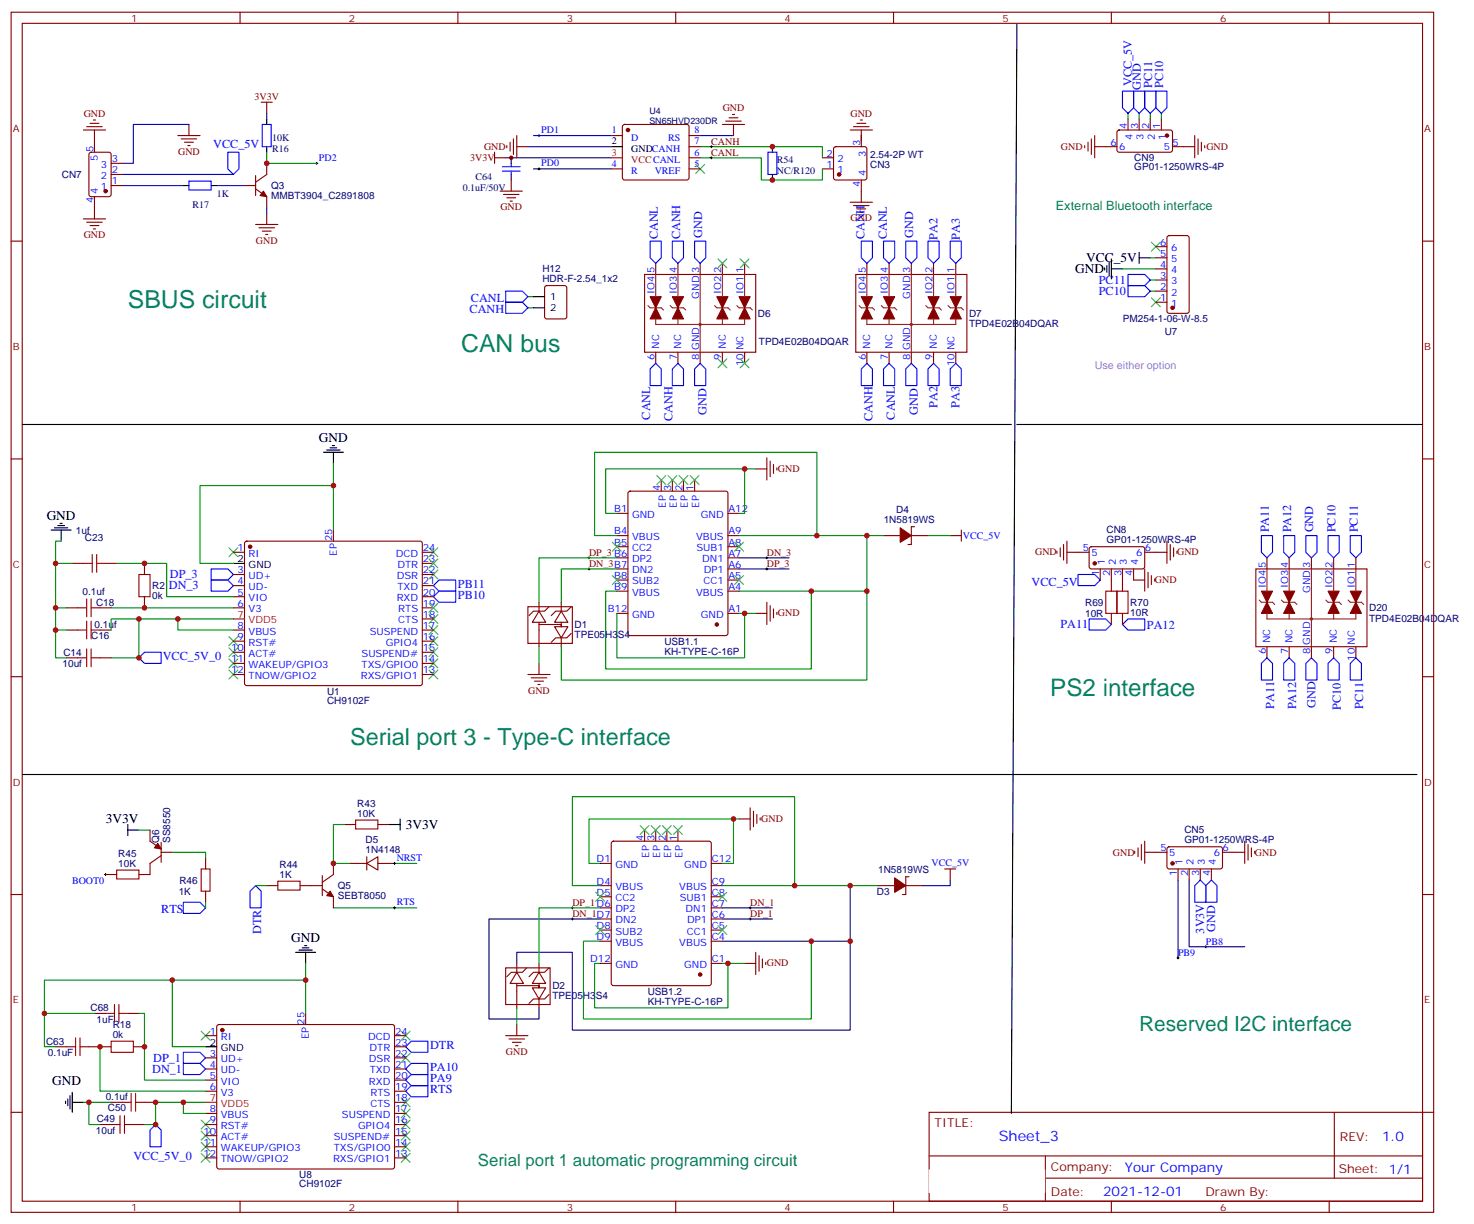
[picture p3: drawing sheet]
<svg xmlns="http://www.w3.org/2000/svg" width="468mm" height="389mm" viewBox="0 0 468 389" stroke-linecap="round" stroke-linejoin="round" font-family="sans-serif">
<g fill="none" stroke="#870000" stroke-width=".35">
<path d="M3.5 3.9h451.6v381h-451.6zM7.1 7.4h444.5v374h-444.5zM76.2 3.9v3.5M145.3 3.9v3.5M214.5 3.9v3.5M283.6 3.9v3.5M352.8 3.9v3.5M421.9 3.9v3.5M197.8 39.7l.5-.2h19.7l.5 .2 .2 .5v16.2l-.2 .5-.5 .2h-19.7l-.5-.2-.2-.5v-16.2zM358.1 37.7v3.6M361.6 37.7v3.6M365.1 37.7v3.6"/>
<path d="M368.7 37.7v3.6M28.5 48.5l.4-.2h5.7l.6 .5 .1 12.9-.5 .7h-5.9l-.6-.4-.1-13zM30 44.8v3.5M35.3 58.9h3.5M35.3 55.4h3.5M35.3 51.9h3.5M77.6 58.9h3.5M81.1 55.7v6.4M81.1 60l3.6 2.4v3.6M84.7 51.9v3.5l-3.6 2.5M194 53.6h3.6M194 43h3.6"/>
<path d="M218.7 46.6h3.5M218.7 53.6h3.5M218.7 50.1h3.5M218.7 43h3.5M261.1 53.6h3.5M261.1 50.1h3.5M264.8 46.8l.5-.2h9.2l.5 .2 .2 .5v9.1l-.3 .5-.4 .2h-9.2l-.5-.2-.2-.5v-9.1zM273.4 43v3.6M273.4 57.1v3.6M351 46.6h3.5M354.8 41.5l.4-.2h16.5l.5 .7-.1 5.9-.6 .4h-16.5l-.5-.7v-5.6zM372.2 46.6h3.5"/>
<path d="M3.5 76.6h3.6M30 62.4v3.6M366.9 78.3h3.5M370.7 75l.4-.2h5.7l.6 .4 .1 23.6-.5 .6-5.9 .1-.6-.5-.1-23.5zM451.6 76.6h3.5M173.1 90.9l.5-.2h5.6l.7 .4v9.4l-.4 .7h-5.9l-.7-.4v-9.4zM204.6 87.1h35.3v24.7h-35.3zM208.1 83.6v3.5M215.2 83.6v3.5M222.2 83.6v3.5M229.3 83.6v3.5M236.4 83.6v3.5"/>
<path d="M271.6 87.1h35.3v24.7h-35.3zM275.2 83.6v3.5M282.2 83.6v3.5M289.3 83.6v3.5M296.3 83.6v3.5M303.4 83.6v3.5M366.9 96h3.5M366.9 92.4h3.5M366.9 88.9h3.5M366.9 85.4h3.5M366.9 81.8h3.5M208.1 111.8v3.6"/>
<path d="M215.2 111.8v3.6M222.2 111.8v3.6M229.3 111.8v3.6M236.4 111.8v3.6M275.2 111.8v3.6M282.2 111.8v3.6M289.3 111.8v3.6M296.3 111.8v3.6M303.4 111.8v3.6M3.5 145.7h3.6M199.6 156.1l.4-.2h30.4l.5 .2 .2 .5v44.5l-.3 .5-.4 .2h-30.4l-.5-.2-.2-.5v-44.5zM209.9 152.4v3.5"/>
<path d="M213.4 152.4v3.5M217 152.4v3.5M220.5 152.4v3.5M451.6 145.7h3.5M22.9 178.9h3.6M33.5 178.9h3.5M45.9 178.9v3.5M74.1 175.3h3.5M77.8 172l.5-.2h55l.5 .2 .3 .5v44.5l-.3 .5-.5 .2h-55l-.5-.3-.2-.4v-44.5zM105.8 168.3v3.5M134.1 175.3h3.5M134.1 178.9h3.5"/>
<path d="M195.8 163h3.5M195.8 170h3.5M195.8 173.6h3.5M195.8 177.1h3.5M231.1 163h3.5M231.1 170h3.5M231.1 173.6h3.5M231.1 177.1h3.5M280.5 170h5.3M289.3 170h5.3M290.3 167.2h-1v5.7h-1.1M342.2 175.3h3.5"/>
<path d="M346 173.8l.4-.2h16.5l.5 .7-.1 5.9-.6 .4h-16.5l-.5-.7v-5.6zM363.4 175.3h3.5M402.2 177.1v3.5M409.2 177.1v3.5M416.3 177.1v3.5M423.3 177.1v3.5M430.4 177.1v3.5M21.2 193h3.5M31.7 193h3.6M45.9 189.4v3.6M74.1 182.4h3.5M74.1 185.9h3.5"/>
<path d="M74.1 189.4h3.5M74.1 193h3.5M134.1 182.4h3.5M134.1 185.9h3.5M134.1 189.4h3.5M134.1 193h3.5M134.1 196.5h3.5M167.6 192.6h14.1v11.7h-14.1zM171.1 194l2.1 3.6h-4.2zM171.1 191.2v2.8M171.1 197.6v7.7M174.3 192.6l-1.4 1.4h-3.6l-1.4 1.4"/>
<path d="M176 199h4.3l-2.1 3.5zM178.2 194l2.1 3.6h-4.3zM178.2 197.6v1.4v-.7h-7.1M178.2 191.2v2.8M181.3 192.6l-1.4 1.4h-3.5l-1.4 1.4M195.8 180.6h3.5M195.8 184.1h3.5M195.8 187.7h3.5M195.8 194.7h3.5M231.1 180.6h3.5M231.1 184.1h3.5M231.1 187.7h3.5"/>
<path d="M231.1 194.7h3.5M349.2 180.6v3.5M352.8 180.6v7.1M352.8 194.7v3.6M356.3 180.6v7.1M356.3 194.7v3.6M359.8 180.6v3.5M398.6 180.6h35.3v24.7h-35.3zM3.5 214.8h3.6M21.2 200h3.5M21.2 208.8h3.5M31.7 200h3.6"/>
<path d="M31.7 208.8h3.6M74.1 200h3.5M74.1 203.6h3.5M74.1 207.1h3.5M74.1 210.6h3.5M74.1 214.1h3.5M134.1 200h3.5M134.1 203.6h3.5M134.1 207.1h3.5M134.1 210.6h3.5M134.1 214.1h3.5M178.2 202.5v2.8"/>
<path d="M181.3 201.1l-1.4 1.4h-3.5l-1.4 1.4M402.2 205.3v3.5M409.2 205.3v3.5M416.3 205.3v3.5M423.3 205.3v3.5M430.4 205.3v3.5M451.6 214.8h3.5M33.5 277.6h3.5M47.6 263.5v3.6l3.6 2.4M51.2 271.6l-3.6 2.5v3.5h-3.5M51.2 270.6h3.5M51.2 267.4v6.4"/>
<path d="M65.3 272.3v3.6M102.3 278v6.3M105.8 274.1v3.5l-3.5 2.5M109.4 261.8h3.5M111.1 274.1h5.3M116.4 274.1l3.5-2.1v4.2zM116.4 272v4.2M119.9 274.1h5.3M119.9 261.8h3.6M190.5 274.1h3.5M194.3 267.3l.4-.2h30.4l.5 .2 .2 .5v44.4l-.3 .5-.4 .2h-30.4l-.5-.2-.2-.5v-44.4zM204.6 263.5v3.6"/>
<path d="M208.1 263.5v3.6M211.7 263.5v3.6M215.2 263.5v3.6M225.8 274.1h3.5M288.6 278.3h-1.1v5.7h-1M366.9 270.6h3.5M370.7 269l.4-.2 16.5 .1 .5 .6-.1 5.9-.7 .5-16.5-.1-.4-.6v-5.7zM373.9 275.9v3.5M377.5 275.9v3.5M381 275.9v3.5M384.5 275.9v3.5M388.1 270.6h3.5"/>
<path d="M3.5 284h3.6M65.3 282.9v3.6M84.7 281.2h3.5M95.2 281.2h7.1M102.3 282.2l3.5 2.5v3.5M190.5 281.2h3.5M190.5 284.7h3.5M190.5 288.2h3.5M190.5 291.7h3.5M190.5 295.3h3.5M190.5 298.8h3.5M225.8 281.2h3.5"/>
<path d="M225.8 284.7h3.5M225.8 288.2h3.5M225.8 291.7h3.5M225.8 295.3h3.5M225.8 298.8h3.5M278.7 281.2h5.3M287.5 281.2h5.3M451.6 284h3.5M160.5 307.3h14.1v11.6h-14.1zM164 308.7l2.2 3.5h-4.3zM164 305.9v2.8M164 312.2v7.8"/>
<path d="M167.2 307.3l-1.4 1.4h-3.5l-1.4 1.4M169 313.6h4.2l-2.1 3.5zM171.1 308.7l2.1 3.5h-4.2zM171.1 312.2v1.4v-.7h-7.1M171.1 305.9v2.8M171.1 317.1v2.9M174.3 307.3l-1.4 1.4h-3.6l-1.4 1.4M174.3 315.7l-1.4 1.4h-3.6l-1.4 1.5M190.5 305.9h3.5M225.8 305.9h3.5M17.6 332.3h3.6M28.2 332.3h7.1"/>
<path d="M30 321.7h3.5M40.6 321.7h3.5M42.3 332.3h3.6M65.3 328.8h3.5M65.3 335.8h3.5M65.3 339.4h3.5M69 325.5l.5-.2h55l.5 .2 .2 .5v44.4l-.2 .5-.5 .2h-55l-.5-.2-.2-.5v-44.4zM97 321.7v3.6M125.2 328.8h3.6M125.2 335.8h3.6M125.2 339.4h3.6M125.2 332.3h3.6"/>
<path d="M3.5 353.1h3.6M31.7 357h3.6M35.3 350h3.5M42.3 357h3.6M45.9 350h3.5M65.3 342.9h3.5M65.3 346.4h3.5M65.3 353.5h3.5M65.3 357h3.5M125.2 342.9h3.6M125.2 346.4h3.6M125.2 353.5h3.6"/>
<path d="M125.2 357h3.6M125.2 350h3.6M294.9 353.1h156.7v28.3h-156.7zM423.5 353.2l.1 20.8M451.6 353.1h3.5M65.3 360.5h3.5M65.3 364.1h3.5M65.3 367.6h3.5M125.2 360.5h3.6M125.2 364.1h3.6M125.2 367.6h3.6M295 367h156.4"/>
<path d="M331.8 374h119.6M331.8 367v14.1M76.2 381.4v3.5M145.3 381.4v3.5M214.5 381.4v3.5M283.6 381.4v3.5M352.8 381.4v3.5M421.9 381.4v3.5"/>
</g>
<g fill="none" stroke="#000080" stroke-width=".35">
<path d="M60 39.5h-17.7v12.4h-3.5M84.7 36v1.7M38.8 55.4h35.3M38.8 58.9h19.4M68.8 58.9h8.8M160.5 50.1h33.5M167.6 46.6h26.4M169.3 53.6h24.7M169.3 43h24.7M222.2 43h10.6M84.7 66v1.7M234.6 177.1h15.9"/>
<path d="M234.6 180.6h15.9M301.6 279.4v1.8h-8.8M373.9 279.4v24.7M377.5 279.4v21.2h17.6M190.5 291.7h-35.3v31.8h15.9v-3.5M229.3 298.8h40.6M229.3 288.2h15.9M229.3 291.7h15.9M269.9 281.2v45.8h-88.2v-24.7h-17.7v3.6"/>
</g>
<g fill="none" stroke="#800000" stroke-width=".35">
<path d="M28.6 39.2h2.8M29.6 38.1h.7M60 39.5v3.5M82.9 32.5h3.5M84.7 32.5v3.5M229.3 39.5h7.1M230.4 38.5h4.9M231.4 37.4h2.8M232.5 36.3h.7M232.8 39.5v3.5M272 39.2h2.8M273 38.1h.8"/>
<path d="M26.5 41.3h7M27.5 40.2h5M30 41.3v3.5M56.4 43h7.1M57.5 44.1h4.9M58.6 45.2h2.8M59.6 46.2h.7M157 50.1h3.5M157 48.3v3.6M160.9 46.2v.7M161.9 45.2v2.8M162.3 57.1v3.6"/>
<path d="M163 44.1v4.9M164 43v7.1M164 46.6h3.6M269.9 41.3h7M270.9 40.2h5M273.4 41.3v3.5M344.3 46.2v.7M345.4 45.2v2.8M346.4 44.1v4.9M347.5 46.6h3.5M347.5 43v7.1M375.7 46.6h3.5"/>
<path d="M379.2 43v7.1M380.3 44.1v4.9M381.4 45.2v2.8M382.4 46.2v.7M26.5 69.5h7M27.5 70.6h5M28.6 71.6h2.8M29.6 72.7h.7M30 66v3.5M81.1 71.3h7.1M82.2 72.3h4.9M83.3 73.4h2.8"/>
<path d="M84.3 74.4h.7M84.7 67.7v3.6M158.7 60.7h7.1M159.8 61.7h4.9M160.9 62.8h2.8M161.9 63.9h.7M269.9 64.2h7M270.9 65.3h5M272 66.3h2.8M273 67.4h.8M273.4 60.7v3.5M239.9 148.9h3.5"/>
<path d="M243.4 145.3v7.1M244.5 146.4v4.9M245.5 147.5v2.8M246.6 148.5v.7M301.6 170h3.6M305.2 168.3v3.5M335.5 175v.7M336.5 173.9v2.8M337.6 172.9v4.9M338.7 175.3h3.5M338.7 171.8v7.1M366.9 175.3h3.5"/>
<path d="M370.4 171.8v7.1M371.5 172.9v4.9M372.5 173.9v2.8M373.6 175v.7M239.9 194.7h3.5M243.4 191.2v7.1M244.5 192.3v4.9M245.5 193.3v2.8M246.6 194.4v.7M359.8 184.1h3.6M363.4 180.6v7.1M364.4 181.7v4.9"/>
<path d="M365.5 182.7v2.9M366.5 183.8v.7M167.6 214.1h7M168.6 215.2h5M169.7 216.3h2.8M170.7 217.3h.7M171.1 210.6v3.5M234.6 260h3.5M238.1 256.5v7M239.2 257.5v5M240.2 258.6v2.8M241.3 259.6v.7"/>
<path d="M299.9 275.9h3.5M301.6 275.9v3.5M360.2 270.2v.7M361.2 269.2v2.8M362.3 268.1v4.9M363.4 270.6h3.5M363.4 267.1v7M391.6 270.6h3.5M395.1 267.1v7M396.2 268.1v4.9M397.2 269.2v2.8M398.3 270.2v.7"/>
<path d="M236.4 305.9h3.5M239.9 302.3v7.1M240.9 303.4v4.9M242 304.4v2.9M243.1 305.5v.7M160.5 328.8h7.1M161.6 329.8h4.9M162.6 330.9h2.9M163.7 332h.7M164 325.3v3.5"/>
</g>
<g fill="none" stroke="#000" stroke-width=".32">
<path d="M100.2 51.9h.7M100.5 51.5v.7M170.7 53.6h.7M170.7 43h.7M171.1 42.7v.7M171.1 53.3v.7M225.4 50.1h.7M225.4 46.6h.7M225.8 46.2v.7M225.8 49.7v.7M186.6 177.1h.7M187 176.7v.7"/>
<path d="M243.1 177.1h.7M243.4 176.7v.7M186.6 180.6h.7M187 180.3v.7M243.1 180.6h.7M243.4 180.3v.7M33.2 277.6h.7M33.5 277.3v.7M124.9 274.1h.7M125.2 273.8v.7M124.9 288.2h.7M125.2 287.9v.7"/>
<path d="M181.3 288.2h.7M181.3 291.7h.7M181.7 287.9v.7M181.7 291.4v.7M237.8 288.2h.7M237.8 291.7h.7M238.1 287.9v.7M238.1 291.4v.7M373.6 304.1h.7M373.9 303.7v.7M382.4 300.6h.7M382.8 300.2v.7"/>
</g>
<g fill="none" stroke="#000" stroke-width=".35">
<path d="M322.8 7.8l-1.8 345.7M84.7 37.7v1.8M58.2 58.9h1.8M67 58.9h1.8M84.7 46.6v1.7M162.3 50.1v1.8M162.3 55.4v1.7M194 46.6h3.6M245.2 46.6v1.7M245.2 55.4v1.7M169.3 94.2h3.6M169.3 97.7h3.6"/>
<path d="M350.7 85v.7M351.4 84.3v2.1M352.1 83.3v4.2M352.8 85.4h3.5M352.8 82.2v6.3M361.6 81.8h3.5M361.6 80.1v3.5M7.1 134.8h313.9M322.8 134.8h128.8M102.7 143.6h6.3M103.7 142.9h4.2M104.8 142.2h2.1"/>
<path d="M105.5 141.5h.7M105.8 143.6v3.5M16.2 168.3h6.4M17.3 167.6h4.2M18.3 166.9h2.2M19 166.2h.8M19.4 168.3v3.5M74.1 178.9h3.5M7.1 245.9h442.7M127 260v3.5M40.6 263.5h3.5M40.6 261.8v3.5"/>
<path d="M123.5 261.8h3.5M93.8 302.3h6.4M94.9 301.6h4.2M96 300.9h2.1M96.7 300.2h.7M97 302.3v3.6M65.3 332.3h3.5M20.8 349.6v.7M21.5 348.9v2.1M22.2 347.8v4.3M22.9 350h3.6M22.9 346.8v6.3"/>
</g>
<g fill="#870000" stroke="#870000" stroke-width=".35">
<path d="M83.6 60.7l1.1 1.7-2.2-.3z"/>
<path d="M104.8 282.9l1 1.8-2.1-.4z"/>
<path d="M50.1 267.8l1.1 1.7-2.2-.3z"/>
<path d="M284 278.7l3.5 2.5-3.5 2.1z"/>
<path d="M285.8 167.6l3.5 2.4-3.5 2.2z"/>
<path d="M428.6 187.7h3.6l-1.8 3.5z"/>
<path d="M430.4 191.2l1.8 3.5h-3.6z"/>
<path d="M421.6 187.7h3.5l-1.8 3.5z"/>
<path d="M423.3 191.2l1.8 3.5h-3.5z"/>
<path d="M407.5 187.7h3.5l-1.8 3.5z"/>
<path d="M409.2 191.2l1.8 3.5h-3.5z"/>
<path d="M400.4 187.7h3.5l-1.7 3.5z"/>
<path d="M402.2 191.2l1.7 3.5h-3.5z"/>
<path d="M234.6 94.2h3.5l-1.7 3.5z"/>
<path d="M236.4 97.7l1.7 3.5h-3.5z"/>
<path d="M227.5 94.2h3.6l-1.8 3.5z"/>
<path d="M229.3 97.7l1.8 3.5h-3.6z"/>
<path d="M213.4 94.2h3.6l-1.8 3.5z"/>
<path d="M215.2 97.7l1.8 3.5h-3.6z"/>
<path d="M206.4 94.2h3.5l-1.8 3.5z"/>
<path d="M208.1 97.7l1.8 3.5h-3.5z"/>
<path d="M301.6 94.2h3.6l-1.8 3.5z"/>
<path d="M303.4 97.7l1.8 3.5h-3.6z"/>
<path d="M294.6 94.2h3.5l-1.8 3.5z"/>
<path d="M296.3 97.7l1.8 3.5h-3.5z"/>
<path d="M280.5 94.2h3.5l-1.8 3.5z"/>
<path d="M282.2 97.7l1.8 3.5h-3.5z"/>
<path d="M273.4 94.2h3.5l-1.7 3.5z"/>
<path d="M275.2 97.7l1.7 3.5h-3.5z"/>
<circle cx="33.5" cy="60.7" r=".53"/>
<circle cx="227.5" cy="198.3" r=".53"/>
<circle cx="222.2" cy="309.4" r=".53"/>
<circle cx="79.4" cy="173.6" r=".53"/>
<circle cx="70.6" cy="327" r=".53"/>
<circle cx="370.4" cy="43" r=".53"/>
<circle cx="372.2" cy="97.7" r=".53"/>
<circle cx="372.2" cy="274.1" r=".53"/>
<circle cx="266.3" cy="55.4" r=".53"/>
<circle cx="199.3" cy="41.3" r=".53"/>
<circle cx="347.5" cy="178.9" r=".53"/>
</g>
<g fill="none" stroke="#00f" stroke-width=".35">
<path d="M83.3 39.5h2.8v7.1h-2.8zM356.3 28.9h3.5v5.3l-1.7 1.8-1.8-1.8zM359.8 28.9h3.6v5.3l-1.8 1.8-1.8-1.8zM363.4 28.9h3.5v5.3l-1.8 1.8-1.7-1.8zM366.9 28.9h3.5v5.3l-1.7 1.8-1.8-1.8zM60 57.5h7v2.8h-7zM72.3 48.3h3.5v5.3l-1.7 1.8-1.8-1.8zM159.5 54.3h5.6M159.5 52.9h5.6M162.3 51.9v1M162.3 54.3v1.1M243.8 48.3h2.8v7.1h-2.8z"/>
<path d="M206.4 76.6h3.5v5.2l-1.8 1.8-1.7-1.8zM213.4 76.6h3.6v5.2l-1.8 1.8-1.8-1.8zM220.5 76.6h3.5v5.2l-1.8 1.8-1.7-1.8zM273.4 76.6h3.5v5.2l-1.7 1.8-1.8-1.8zM280.5 76.6h3.5v5.2l-1.8 1.8-1.7-1.8zM287.5 76.6h3.5v5.2l-1.7 1.8-1.8-1.8zM294.6 76.6h3.5v5.2l-1.8 1.8-1.7-1.8zM301.6 76.6h3.6v5.2l-1.8 1.8-1.8-1.8zM160.5 92.4h5.3l1.8 1.8-1.8 1.8h-5.3zM160.5 96h5.3l1.8 1.7-1.8 1.8h-5.3zM358.1 90.7h5.3l1.7 1.7-1.7 1.8h-5.3zM358.1 87.1h5.3l1.7 1.8-1.7 1.8h-5.3z"/>
<path d="M206.4 117.1l1.7-1.7 1.8 1.7v5.3h-3.5zM215.2 115.4l1.8 1.7v5.3h-3.6v-5.3zM222.2 115.4l1.8 1.7v5.3h-3.5v-5.3zM275.2 115.4l1.7 1.7v5.3h-3.5v-5.3zM282.2 115.4l1.8 1.7v5.3h-3.5v-5.3zM289.3 115.4l1.7 1.7v5.3h-3.5v-5.3zM294.6 117.1l1.7-1.7 1.8 1.7v5.3h-3.5zM303.4 115.4l1.8 1.7v5.3h-3.6v-5.3zM400.4 170h3.5v5.3l-1.7 1.8-1.8-1.8zM407.5 170h3.5v5.3l-1.8 1.8-1.7-1.8zM414.5 170h3.5v5.3l-1.7 1.8-1.8-1.8zM421.6 170h3.5v5.3l-1.8 1.8-1.7-1.8z"/>
<path d="M428.6 170h3.6v5.3l-1.8 1.8-1.8-1.8zM67 184.1h5.3l1.8 1.8-1.8 1.8h-5.3zM67 180.6h5.3l1.8 1.8-1.8 1.7h-5.3zM137.6 189.4l1.7-1.7h5.3v3.5h-5.3zM137.6 185.9l1.7-1.8h5.3v3.6h-5.3zM342.2 182.4h5.3l1.7 1.7-1.7 1.8h-5.3zM345.7 196.5h5.3l1.8 1.8-1.8 1.7h-5.3zM356.3 198.3l1.8-1.8h5.3v3.5h-5.3zM45.9 207.1h5.3v3.5h-5.3l-1.8-1.8zM400.4 210.6l1.8-1.8 1.7 1.8v5.3h-3.5zM407.5 210.6l1.7-1.8 1.8 1.8v5.3h-3.5zM416.3 208.8l1.7 1.8v5.3h-3.5v-5.3z"/>
<path d="M421.6 210.6l1.7-1.8 1.8 1.8v5.3h-3.5zM428.6 210.6l1.8-1.8 1.8 1.8v5.3h-3.6zM381 279.4l1.8 1.8v5.3h-3.6v-5.3zM384.5 279.4l1.8 1.8v5.3h-3.5v-5.3zM58.2 286.5h5.3l1.8 1.7-1.8 1.8h-5.3zM79.4 282.9l1.7-1.7 1.8 1.7v5.3h-3.5zM58.2 337.6h5.3l1.8 1.8-1.8 1.7h-5.3zM58.2 334.1h5.3l1.8 1.7-1.8 1.8h-5.3zM128.8 332.3l1.7-1.7h5.3v3.5h-5.3zM128.8 339.4l1.7-1.8h5.3v3.5h-5.3zM49.4 357l1.8 1.8v5.3h-3.6v-5.3zM128.8 346.4l1.7-1.7h5.3v3.5h-5.3z"/>
<path d="M130.5 341.1h5.3v3.6h-5.3l-1.7-1.8z"/>
</g>
<g fill="none" stroke="#008700" stroke-width=".35">
<path d="M358.1 36v1.7M361.6 36v1.7M365.1 36v1.7M368.7 36v1.7M84.7 48.3v3.6h15.8M222.2 50.1h19.5v7h19.4v-3.5M222.2 46.6h38.9v3.5M273.4 43v1.8M167.6 97.7h1.7M167.6 94.2h1.7M356.3 85.4h10.6M365.1 81.8h1.8"/>
<path d="M365.1 88.9h1.8M365.1 92.4h1.8M105.8 154.2h-42.3v24.7h10.6M105.8 147.1v21.2M236.4 148.9v14.1h-1.8M239.9 148.9h-47.6v14.1h3.5M17.6 178.9v29.9h3.6M19.4 171.8h-1.8v7.1h5.3M37 178.9h15.9v10.5h21.2M195.8 170h-7.1v-26.4h70.6v26.4M195.8 177.1h-24.7v14.1M234.6 170h45.9"/>
<path d="M275.2 170v45.9h-97v-10.6M294.6 170h7M17.6 193h3.6M35.3 193h38.8M44.1 196.5h-8.8v3.5M56.4 196.5v3.5h17.7M74.1 196.5h-30v12.3h-8.8M195.8 194.7v14.1h40.6v-14.1h3.5M195.8 187.7h-3.5v24.7h65.2v-24.7M195.8 180.6h-17.6v10.6M234.6 194.7h1.8M234.6 187.7h40.6"/>
<path d="M17.6 200h3.6M171.1 205.3v5.3M232.8 260v14.1h-3.5M234.6 260h-47.6v14.1h3.5M44.1 263.5h3.5M54.7 270.6h10.6v1.7M109.4 261.8h-3.6v12.3h5.3M125.2 274.1h7.1M65.3 286.5v1.7M81.1 281.2h3.6M105.8 288.2h26.5M190.5 281.2h-8.8v-28.3h70.5v28.3"/>
<path d="M190.5 298.8h-5.3v24.7h72.3v-24.7M190.5 288.2h-19.4v17.7M229.3 281.2h49.4M54.7 311.1h-40.6v21.2h3.5M97 311.1h-42.3v21.2h10.6M97 305.9v15.8M164 320v5.3M190.5 305.9h-1.8v14.1h42.4v-14.1M229.3 305.9h7.1M14.1 321.7h15.9M31.7 332.3v14.1h33.6M44.1 321.7h1.8v21.2h19.4"/>
<path d="M26.5 350h8.8M28.2 350v7h3.5M58.2 350v3.5h7.1M65.3 350h-15.9v7h-3.5"/>
</g>
<g fill="none" stroke="#a10000" stroke-width=".35">
<path d="M26.5 178.9h2.8M29.3 176v5.7M30.7 176v5.7M30.7 178.9h2.8M24.7 193h2.8M27.5 190.1v5.7M27.5 197.2v5.6M28.9 190.1v5.7M28.9 197.2v5.6M28.9 193h2.8M44.1 182.4h3.5v7h-3.5zM351 187.7h3.5v7h-3.5z"/>
<path d="M354.5 187.7h3.6v7h-3.6zM24.7 208.8h2.8M24.7 200h2.8M27.5 206v5.7M28.9 206v5.7M28.9 208.8h2.8M28.9 200h2.8M37 276.2h7.1v2.8h-7.1zM63.9 275.9h2.8v7h-2.8zM88.2 279.8h7v2.8h-7zM112.9 260.3h7v2.9h-7zM36.3 318.9v5.7"/>
<path d="M37.7 318.9v5.7M21.2 332.3h2.8M24 329.5v5.6M25.4 332.3h2.8M25.4 329.5v5.6M33.5 321.7h2.8M35.3 330.6h7v3.5h-7zM37.7 321.7h2.9M35.3 357h2.8M38.1 354.2v5.6M38.8 350h2.8M39.5 354.2v5.6"/>
<path d="M39.5 357h2.8M41.6 347.1v5.7M43 347.1v5.7M43 350h2.9"/>
</g>
<g fill="none" stroke="#3c3" stroke-width=".35">
<path d="M220.8 52.2l2.9 2.8M223.7 52.2l-2.9 2.8M365.5 76.9l2.8 2.8M368.3 76.9l-2.8 2.8M227.9 82.2l2.8 2.8M230.7 82.2l-2.8 2.8M234.9 82.2l2.9 2.8M237.8 82.2l-2.9 2.8M365.5 94.5l2.8 2.9M368.3 94.5l-2.8 2.9M227.9 113.9l2.8 2.9M230.7 113.9l-2.8 2.9"/>
<path d="M234.9 113.9l2.9 2.9M237.8 113.9l-2.9 2.9M208.5 151l2.8 2.8M211.3 151l-2.8 2.8M212 151l2.8 2.8M214.8 151l-2.8 2.8M215.5 151l2.9 2.8M218.4 151l-2.9 2.8M219.1 151l2.8 2.8M221.9 151l-2.8 2.8M72.7 173.9l2.8 2.8M75.5 173.9l-2.8 2.8"/>
<path d="M136.2 173.9l2.8 2.8M136.2 177.4l2.8 2.9M139 173.9l-2.8 2.8M139 177.4l-2.8 2.9M194.4 172.2l2.8 2.8M197.2 172.2l-2.8 2.8M233.2 172.2l2.8 2.8M236 172.2l-2.8 2.8M136.2 198.6l2.8 2.8M136.2 195.1l2.8 2.8M136.2 181l2.8 2.8M136.2 191.6l2.8 2.8"/>
<path d="M139 198.6l-2.8 2.8M139 195.1l-2.8 2.8M139 181l-2.8 2.8M139 191.6l-2.8 2.8M194.4 182.7l2.8 2.9M197.2 182.7l-2.8 2.9M233.2 182.7l2.8 2.9M236 182.7l-2.8 2.9M72.7 212.7l2.8 2.8M72.7 209.2l2.8 2.8M72.7 205.7l2.8 2.8M72.7 202.1l2.8 2.9"/>
<path d="M75.5 212.7l-2.8 2.8M75.5 209.2l-2.8 2.8M75.5 205.7l-2.8 2.8M75.5 202.1l-2.8 2.9M136.2 212.7l2.8 2.8M136.2 209.2l2.8 2.8M136.2 205.7l2.8 2.8M136.2 202.1l2.8 2.9M139 212.7l-2.8 2.8M139 209.2l-2.8 2.8M139 205.7l-2.8 2.8M139 202.1l-2.8 2.9"/>
<path d="M203.2 262.1l2.8 2.8M206 262.1l-2.8 2.8M206.7 262.1l2.8 2.8M209.5 262.1l-2.8 2.8M210.3 262.1l2.8 2.8M213.1 262.1l-2.8 2.8M213.8 262.1l2.8 2.8M216.6 262.1l-2.8 2.8M189.1 283.3l2.8 2.8M189.1 293.9l2.8 2.8M191.9 283.3l-2.8 2.8M191.9 293.9l-2.8 2.8"/>
<path d="M227.9 283.3l2.8 2.8M227.9 293.9l2.8 2.8M230.7 283.3l-2.8 2.8M230.7 293.9l-2.8 2.8M63.9 327.4l2.8 2.8M66.7 327.4l-2.8 2.8M127.4 334.4l2.8 2.9M127.4 327.4l2.8 2.8M130.2 334.4l-2.8 2.9M130.2 327.4l-2.8 2.8M63.9 359.1l2.8 2.8M63.9 355.6l2.8 2.8"/>
<path d="M66.7 359.1l-2.8 2.8M66.7 355.6l-2.8 2.8M127.4 359.1l2.8 2.8M127.4 355.6l2.8 2.8M127.4 352.1l2.8 2.8M127.4 348.5l2.8 2.9M130.2 355.6l-2.8 2.8M130.2 359.1l-2.8 2.8M130.2 352.1l-2.8 2.8M130.2 348.5l-2.8 2.9M63.9 366.2l2.8 2.8M63.9 362.7l2.8 2.8"/>
<path d="M66.7 366.2l-2.8 2.8M66.7 362.7l-2.8 2.8M127.4 366.2l2.8 2.8M127.4 362.7l2.8 2.8M130.2 366.2l-2.8 2.8M130.2 362.7l-2.8 2.8"/>
</g>
<path d="M194 50.1h3.6M74.1 196.5h3.5M65.3 350h3.5" fill="none" stroke="#f00" stroke-width=".35"/>
<g fill="none" stroke="#8c2424" stroke-width=".35">
<path d="M205.7 97l.7 .7h3.5l.7 .7M208.1 87.1v7.1M212.7 97l.7 .7h3.6l.7 .7M215.2 87.1v7.1M222.2 87.1v24.7M226.8 97l.7 .7h3.6l.7 .7M229.3 87.1v7.1M233.9 97l.7 .7h3.5l.7 .7M236.4 87.1v7.1M272.7 97l.7 .7h3.5l.7 .7M275.2 87.1v7.1M279.8 97l.7 .7h3.5l.7 .7"/>
<path d="M282.2 87.1v7.1M289.3 87.1v24.7M293.9 97l.7 .7h3.5l.7 .7M296.3 87.1v7.1M300.9 97l.7 .7h3.6l.7 .7M303.4 87.1v7.1M208.1 101.2v1.8h28.3v-1.8M215.2 101.2v1.8M229.3 101.2v1.8M275.2 101.2v1.8h28.2v-1.8M282.2 101.2v1.8M296.3 101.2v1.8"/>
<path d="M399.7 190.5l.7 .7h3.5l.7 .7M402.2 194.7v1.8h28.2v-1.8M402.2 180.6v7.1M406.8 190.5l.7 .7h3.5l.7 .7M409.2 180.6v7.1M409.2 194.7v1.8M416.3 180.6v24.7M420.9 190.5l.7 .7h3.5l.7 .7M423.3 180.6v7.1M423.3 194.7v1.8M427.9 190.5l.7 .7h3.6l.7 .7M430.4 180.6v7.1"/>
<circle cx="222.3" cy="103" r=".35"/>
<circle cx="289.3" cy="103" r=".35"/>
<circle cx="416.3" cy="196.5" r=".35"/>
</g>
<g fill="#c00">
<circle cx="105.8" cy="274.1" r=".88"/>
<circle cx="236.4" cy="148.9" r=".88"/>
<circle cx="236.4" cy="194.7" r=".88"/>
<circle cx="232.8" cy="260" r=".88"/>
<circle cx="269.9" cy="298.8" r=".88"/>
<circle cx="231.1" cy="305.9" r=".88"/>
<circle cx="257.5" cy="298.8" r=".88"/>
<circle cx="257.5" cy="187.7" r=".88"/>
<circle cx="84.7" cy="51.9" r=".88"/>
<circle cx="56.4" cy="196.5" r=".88"/>
<circle cx="105.8" cy="154.2" r=".88"/>
<circle cx="44.1" cy="208.8" r=".88"/>
<circle cx="45.9" cy="193" r=".88"/>
<circle cx="45.9" cy="178.9" r=".88"/>
<circle cx="17.6" cy="178.9" r=".88"/>
<circle cx="17.6" cy="193" r=".88"/>
<circle cx="17.6" cy="200" r=".88"/>
<circle cx="44.1" cy="196.5" r=".88"/>
<circle cx="28.2" cy="350" r=".88"/>
<circle cx="97" cy="311.1" r=".88"/>
<circle cx="54.7" cy="311.1" r=".88"/>
<circle cx="58.2" cy="350" r=".88"/>
<circle cx="49.4" cy="357" r=".88"/>
<circle cx="49.4" cy="350" r=".88"/>
<circle cx="45.9" cy="332.3" r=".88"/>
<circle cx="31.8" cy="332.3" r=".88"/>
<circle cx="14.1" cy="321.7" r=".88"/>
<circle cx="259.3" cy="170" r=".88"/>
<circle cx="269.9" cy="281.2" r=".88"/>
<circle cx="252.2" cy="281.2" r=".88"/>
<circle cx="245.2" cy="57.1" r=".88"/>
<circle cx="245.2" cy="46.6" r=".88"/>
</g>
<circle cx="162.3" cy="50.1" r=".71" fill="#800000"/>
<g fill="#c00">
<circle cx="275.2" cy="170" r=".88"/>
<circle cx="275.2" cy="187.7" r=".88"/>
</g>
<g fill="#fff" stroke="#fff" stroke-width=".35">
<path d="M403.3 375.4h27.6v5.2h-27.6z"/>
<path d="M294.9 371.5h36.7v7h-36.7z"/>
</g>
<g font-size="7.9" fill="#008080">
<text x="40.6" y="97.7">SBUS circuit</text>
<text x="146.4" y="111.8">CAN bus</text>
</g>
<text font-size="7.7" fill="#008080" x="333.4" y="220.9">PS2 interface</text>
<text font-size="7.5" fill="#008080" x="111.1" y="236.6">Serial port 3 - Type-C interface</text>
<text font-size="6.6" fill="#008080" x="361.6" y="327.4">Reserved I2C interface</text>
<text font-size="5.3" fill="#008080" x="151.7" y="370.1">Serial port 1 automatic programming circuit</text>
<text font-size="4.6" fill="#00f" x="317" y="362.2">Sheet_3</text>
<g font-size="4.2">
<text x="344.8" y="83.3">VCC_5V</text>
<text x="341.3" y="86.8">GND</text>
<text x="101.3" y="140.4">GND</text>
<text x="14.8" y="165.1">GND</text>
<text x="33.6" y="261.4">3V3V</text>
<text x="128.8" y="263.2">3V3V</text>
<text x="92.4" y="299.2">GND</text>
<text x="16.6" y="344.3">GND</text>
</g>
<g font-size="4.2" fill="#00f">
<text x="438.7" y="362.4">1.0</text>
<text x="357.1" y="372">Your Company</text>
<text x="350.2" y="379.8">2021-12-01</text>
</g>
<text font-size="4.1" fill="#008080" x="335.1" y="66.6">External Bluetooth interface</text>
<g font-size="3.9" fill="#00f">
<text x="359.3" y="27.3" transform="rotate(-90 359.3 27.3)">VCC_5V</text>
<text x="362.2" y="28.5" transform="rotate(-90 362.2 28.5)">GND</text>
<text x="365.7" y="27.9" transform="rotate(-90 365.7 27.9)">PC11</text>
<text x="369.2" y="27.9" transform="rotate(-90 369.2 27.9)">PC10</text>
<text x="67.7" y="46.9">VCC_5V</text>
<text x="208.8" y="76" transform="rotate(-90 208.8 76)">CANL</text>
<text x="215.9" y="76" transform="rotate(-90 215.9 76)">CANH</text>
<text x="222.8" y="75.5" transform="rotate(-90 222.8 75.5)">GND</text>
<text x="274.5" y="76" transform="rotate(-90 274.5 76)">CANH</text>
<text x="281.5" y="76" transform="rotate(-90 281.5 76)">CANL</text>
<text x="289.9" y="75.5" transform="rotate(-90 289.9 75.5)">GND</text>
<text x="297.6" y="76.2" transform="rotate(-90 297.6 76.2)">PA2</text>
<text x="304.6" y="76.2" transform="rotate(-90 304.6 76.2)">PA3</text>
<text x="149.5" y="96">CANL</text>
<text x="348.8" y="93.6">PC10</text>
<text x="348.8" y="90.1">PC11</text>
<text x="149" y="99.5">CANH</text>
<text x="224.3" y="131.6" transform="rotate(-90 224.3 131.6)">GND</text>
<text x="291.3" y="131.6" transform="rotate(-90 291.3 131.6)">GND</text>
<text x="297.5" y="129.5" transform="rotate(-90 297.5 129.5)">PA2</text>
<text x="304.6" y="129.5" transform="rotate(-90 304.6 129.5)">PA3</text>
<text x="206.4" y="133.2" transform="rotate(-90 206.4 133.2)">CANL</text>
<text x="213.4" y="133.6" transform="rotate(-90 213.4 133.6)">CANH</text>
<text x="276.9" y="133.6" transform="rotate(-90 276.9 133.6)">CANH</text>
<text x="284" y="133.2" transform="rotate(-90 284 133.2)">CANL</text>
<text x="402.7" y="169" transform="rotate(-90 402.7 169)">PA11</text>
<text x="409.8" y="169" transform="rotate(-90 409.8 169)">PA12</text>
<text x="416.9" y="169" transform="rotate(-90 416.9 169)">GND</text>
<text x="423.9" y="169" transform="rotate(-90 423.9 169)">PC10</text>
<text x="431" y="169" transform="rotate(-90 431 169)">PC11</text>
<text x="53.9" y="183.6">DP_3</text>
<text x="327.5" y="185.9">VCC_5V</text>
<text x="53.6" y="187.1">DN_3</text>
<text x="145.3" y="190.2">PB10</text>
<text x="145.3" y="186.6">PB11</text>
<text x="336.6" y="199.5">PA11</text>
<text x="364.1" y="199.6">PA12</text>
<text x="51.7" y="209.5">VCC_5V_0</text>
<text x="404.4" y="225.1" transform="rotate(-90 404.4 225.1)">PA11</text>
<text x="411.5" y="225.2" transform="rotate(-90 411.5 225.2)">PA12</text>
<text x="417.5" y="224.8" transform="rotate(-90 417.5 224.8)">GND</text>
<text x="425.6" y="225.3" transform="rotate(-90 425.6 225.3)">PC10</text>
<text x="432.7" y="225.2" transform="rotate(-90 432.7 225.2)">PC11</text>
<text x="51.2" y="290">RTS</text>
<text x="82.9" y="296.5" transform="rotate(-90 82.9 296.5)">DTR</text>
<text x="382.3" y="296.4" transform="rotate(-90 382.3 296.4)">3V3V</text>
<text x="385.8" y="295.8" transform="rotate(-90 385.8 295.8)">GND</text>
<text x="136.5" y="333">DTR</text>
<text x="48.3" y="340.6">DN_1</text>
<text x="48.6" y="337.1">DP_1</text>
<text x="136.5" y="340.1">PA10</text>
<text x="136.5" y="347.1">RTS</text>
<text x="136.5" y="343.6">PA9</text>
<text x="42.3" y="368.2">VCC_5V_0</text>
</g>
<g font-size="3.9" fill="#800">
<text x="296.7" y="357.7">TITLE:</text>
<text x="425.3" y="362.4">REV:</text>
<text x="333.6" y="371.9">Company:</text>
<text x="425" y="372.5">Sheet: 1/1</text>
<text x="333.6" y="379.6">Date:</text>
<text x="382.6" y="379.7">Drawn By:</text>
</g>
<text font-size="3.4" fill="#f0f" x="347.5" y="117.1">Use either option</text>
<g font-size="3.2" fill="#800">
<text x="41.6" y="6.9">1</text>
<text x="110.8" y="6.9">2</text>
<text x="179.9" y="6.9">3</text>
<text x="249.1" y="6.9">4</text>
<text x="318.2" y="6.9">5</text>
<text x="387.3" y="6.9">6</text>
<text x="4.1" y="42">A</text>
<text x="452.1" y="42">A</text>
<text x="4.1" y="111.1">B</text>
<text x="452.1" y="111.1">B</text>
<text x="4.1" y="180.3">C</text>
<text x="452.1" y="180.3">C</text>
<text x="4.1" y="249.4">D</text>
<text x="452.1" y="249.4">D</text>
<text x="4.1" y="318.6">E</text>
<text x="452.1" y="318.6">E</text>
<text x="41.6" y="384.4">1</text>
<text x="110.8" y="384.4">2</text>
<text x="179.9" y="384.4">3</text>
<text x="249.1" y="384.4">4</text>
<text x="318.2" y="384.4">5</text>
<text x="387.3" y="384.4">6</text>
</g>
<g font-size="3.2" fill="#800000">
<text x="80.8" y="31.8">3V3V</text>
<text x="229.4" y="35.3">GND</text>
<text x="26.6" y="37.3">GND</text>
<text x="270" y="37.3">GND</text>
<text x="153.7" y="47.5">GND</text>
<text x="225.8" y="45.9">CANH</text>
<text x="336.8" y="47.7">GND</text>
<text x="382.9" y="47.7">GND</text>
<text x="56.5" y="49.1">GND</text>
<text x="149.2" y="51">3V3V</text>
<text x="225.8" y="49.5">CANL</text>
<text x="158.8" y="66.7">GND</text>
<text x="270" y="70.2">GND</text>
<text x="26.6" y="75.5">GND</text>
<text x="81.2" y="77.3">GND</text>
<text x="246.9" y="149.8">GND</text>
<text x="187" y="180">DN_3B7</text>
<text x="187" y="176.5">DP_3 B6</text>
<text x="243.4" y="176.5">DN_3</text>
<text x="243.4" y="180">DP_3</text>
<text x="328.6" y="176.4">GND</text>
<text x="373.7" y="176.4">GND</text>
<text x="366.6" y="185.2">GND</text>
<text x="246.9" y="195.7">GND</text>
<text x="167.7" y="220.2">GND</text>
<text x="241.7" y="260.9">GND</text>
<text x="353.3" y="271.6">GND</text>
<text x="398.3" y="271.6">GND</text>
<text x="181.7" y="287.6">DP_1D6</text>
<text x="238.1" y="287.6">DN_1</text>
<text x="181.7" y="291.1">DN_1D7</text>
<text x="238.1" y="291.1">DP_1</text>
<text x="243.4" y="306.8">GND</text>
<text x="160.6" y="334.9">GND</text>
</g>
<g font-size="3.2" fill="#00f">
<text x="357.7" y="41.1" transform="rotate(-90 357.7 41.1)">4</text>
<text x="361.2" y="41.1" transform="rotate(-90 361.2 41.1)">3</text>
<text x="364.8" y="41.1" transform="rotate(-90 364.8 41.1)">2</text>
<text x="368.3" y="41.1" transform="rotate(-90 368.3 41.1)">1</text>
<text x="171.8" y="42.2">PD1</text>
<text x="194.2" y="42.3">1</text>
<text x="200.4" y="44.6">D</text>
<text x="212.1" y="44.6">RS</text>
<text x="220.5" y="45.9">7</text>
<text x="220.5" y="42.3">8</text>
<text x="273" y="46.4" transform="rotate(-90 273 46.4)">3</text>
<text x="352.5" y="46.2">6</text>
<text x="355.2" y="47.6">6</text>
<text x="359.5" y="44.6" transform="rotate(-90 359.5 44.6)">4</text>
<text x="363" y="44.6" transform="rotate(-90 363 44.6)">3</text>
<text x="366.5" y="44.6" transform="rotate(-90 366.5 44.6)">2</text>
<text x="369.5" y="47.6">5</text>
<text x="370.1" y="44.6" transform="rotate(-90 370.1 44.6)">1</text>
<text x="372.2" y="46.2">5</text>
<text x="29.6" y="48.3" transform="rotate(-90 29.6 48.3)">5</text>
<text x="31" y="51.1" transform="rotate(-90 31 51.1)">5</text>
<text x="32" y="53.3">3</text>
<text x="35.5" y="51.5">3</text>
<text x="101.2" y="51">PD2</text>
<text x="171.8" y="52.7">PD0</text>
<text x="194.2" y="52.9">4</text>
<text x="220.5" y="52.9">5</text>
<text x="220.5" y="49.4">6</text>
<text x="262.4" y="53.3">1</text>
<text x="262.4" y="49.7">2</text>
<text x="265.9" y="51.5">2</text>
<text x="274.8" y="49.9" transform="rotate(-90 274.8 49.9)">3</text>
<text x="32" y="56.8">2</text>
<text x="35.5" y="58.6">1</text>
<text x="35.5" y="55">2</text>
<text x="200.4" y="55.2">R</text>
<text x="207.8" y="55.2">VREF</text>
<text x="265.9" y="55">1</text>
<text x="273" y="59.3" transform="rotate(-90 273 59.3)">4</text>
<text x="274.8" y="55.8" transform="rotate(-90 274.8 55.8)">4</text>
<text x="29.6" y="64.5" transform="rotate(-90 29.6 64.5)">4</text>
<text x="31" y="61.7" transform="rotate(-90 31 61.7)">4</text>
<text x="32" y="60.3">1</text>
<text x="368.2" y="78">6</text>
<text x="368.2" y="81.5">5</text>
<text x="371.7" y="83.3">5</text>
<text x="371.7" y="79.7">6</text>
<text x="207.8" y="86.8" transform="rotate(-90 207.8 86.8)">5</text>
<text x="214.8" y="86.8" transform="rotate(-90 214.8 86.8)">4</text>
<text x="221.9" y="86.8" transform="rotate(-90 221.9 86.8)">3</text>
<text x="229" y="86.8" transform="rotate(-90 229 86.8)">2</text>
<text x="236" y="86.8" transform="rotate(-90 236 86.8)">1</text>
<text x="274.8" y="86.8" transform="rotate(-90 274.8 86.8)">5</text>
<text x="281.9" y="86.8" transform="rotate(-90 281.9 86.8)">4</text>
<text x="288.9" y="86.8" transform="rotate(-90 288.9 86.8)">3</text>
<text x="296" y="86.8" transform="rotate(-90 296 86.8)">2</text>
<text x="303" y="86.8" transform="rotate(-90 303 86.8)">1</text>
<text x="368.2" y="88.5">3</text>
<text x="368.2" y="85">4</text>
<text x="371.7" y="86.8">4</text>
<text x="207.8" y="93.3" transform="rotate(-90 207.8 93.3)">IO4</text>
<text x="214.8" y="93.3" transform="rotate(-90 214.8 93.3)">IO3</text>
<text x="221.9" y="94.8" transform="rotate(-90 221.9 94.8)">GND</text>
<text x="229" y="93.3" transform="rotate(-90 229 93.3)">IO2</text>
<text x="236" y="93.3" transform="rotate(-90 236 93.3)">IO1</text>
<text x="274.8" y="93.3" transform="rotate(-90 274.8 93.3)">IO4</text>
<text x="281.9" y="93.3" transform="rotate(-90 281.9 93.3)">IO3</text>
<text x="288.9" y="94.8" transform="rotate(-90 288.9 94.8)">GND</text>
<text x="296" y="93.3" transform="rotate(-90 296 93.3)">IO2</text>
<text x="303" y="93.3" transform="rotate(-90 303 93.3)">IO1</text>
<text x="368.2" y="95.6">1</text>
<text x="368.2" y="92.1">2</text>
<text x="371.7" y="93.8">2</text>
<text x="371.7" y="90.3">3</text>
<text x="371.7" y="97.4">1</text>
<text x="209.2" y="110.8" transform="rotate(-90 209.2 110.8)">NC</text>
<text x="216.3" y="110.8" transform="rotate(-90 216.3 110.8)">NC</text>
<text x="221.9" y="111.1" transform="rotate(-90 221.9 111.1)">GND</text>
<text x="230.4" y="110.8" transform="rotate(-90 230.4 110.8)">NC</text>
<text x="236" y="111.1" transform="rotate(-90 236 111.1)">NC</text>
<text x="276.2" y="110.8" transform="rotate(-90 276.2 110.8)">NC</text>
<text x="283.3" y="110.8" transform="rotate(-90 283.3 110.8)">NC</text>
<text x="288.9" y="111.1" transform="rotate(-90 288.9 111.1)">GND</text>
<text x="297.4" y="110.8" transform="rotate(-90 297.4 110.8)">NC</text>
<text x="303" y="111.1" transform="rotate(-90 303 111.1)">NC</text>
<text x="207.8" y="114.2" transform="rotate(-90 207.8 114.2)">6</text>
<text x="214.8" y="114.2" transform="rotate(-90 214.8 114.2)">7</text>
<text x="221.9" y="114.2" transform="rotate(-90 221.9 114.2)">8</text>
<text x="229" y="114.2" transform="rotate(-90 229 114.2)">9</text>
<text x="236" y="116.2" transform="rotate(-90 236 116.2)">10</text>
<text x="274.8" y="114.2" transform="rotate(-90 274.8 114.2)">6</text>
<text x="281.9" y="114.2" transform="rotate(-90 281.9 114.2)">7</text>
<text x="288.9" y="114.2" transform="rotate(-90 288.9 114.2)">8</text>
<text x="296" y="114.2" transform="rotate(-90 296 114.2)">9</text>
<text x="303" y="116.2" transform="rotate(-90 303 116.2)">10</text>
<text x="209.5" y="155.8" transform="rotate(-90 209.5 155.8)">4</text>
<text x="213.1" y="155.8" transform="rotate(-90 213.1 155.8)">3</text>
<text x="216.6" y="155.8" transform="rotate(-90 216.6 155.8)">2</text>
<text x="220.1" y="155.8" transform="rotate(-90 220.1 155.8)">1</text>
<text x="211.3" y="161.2" transform="rotate(-90 211.3 161.2)">EP</text>
<text x="214.8" y="161.2" transform="rotate(-90 214.8 161.2)">EP</text>
<text x="218.4" y="161.2" transform="rotate(-90 218.4 161.2)">EP</text>
<text x="221.9" y="161.2" transform="rotate(-90 221.9 161.2)">EP</text>
<text x="195" y="162.6">B1</text>
<text x="200.6" y="164.4">GND</text>
<text x="222.5" y="164.4">GND</text>
<text x="231.2" y="162.6">A12</text>
<text x="105.5" y="171.8" transform="rotate(-90 105.5 171.8)">25</text>
<text x="195" y="173.2">B5</text>
<text x="195" y="169.7">B4</text>
<text x="200.6" y="171.4">VBUS</text>
<text x="220.9" y="171.4">VBUS</text>
<text x="231.2" y="169.7">A9</text>
<text x="231.2" y="173.2">A8</text>
<text x="305.7" y="171">VCC_5V</text>
<text x="75.4" y="175">1</text>
<text x="78.9" y="176.7">RI</text>
<text x="106.9" y="176.4" transform="rotate(-90 106.9 176.4)">EP</text>
<text x="125.6" y="176.7">DCD</text>
<text x="134.2" y="178.5">23</text>
<text x="134.2" y="175">24</text>
<text x="200.6" y="178.5">DP2</text>
<text x="200.6" y="175">CC2</text>
<text x="221.1" y="175">SUB1</text>
<text x="222.9" y="178.5">DN1</text>
<text x="231.2" y="176.7">A7</text>
<text x="343.7" y="175">5</text>
<text x="346.4" y="176.4">5</text>
<text x="350.7" y="179.3" transform="rotate(-90 350.7 179.3)">1</text>
<text x="354.2" y="179.3" transform="rotate(-90 354.2 179.3)">2</text>
<text x="357.7" y="179.3" transform="rotate(-90 357.7 179.3)">3</text>
<text x="360.6" y="176.4">6</text>
<text x="361.2" y="179.3" transform="rotate(-90 361.2 179.3)">4</text>
<text x="363.4" y="175">6</text>
<text x="75.4" y="182">3</text>
<text x="75.4" y="185.6">4</text>
<text x="78.9" y="183.8">UD+</text>
<text x="125.9" y="183.8">DSR</text>
<text x="126.1" y="180.3">DTR</text>
<text x="134.2" y="185.6">21</text>
<text x="134.2" y="182">22</text>
<text x="195" y="183.8">B8</text>
<text x="200.6" y="185.6">SUB2</text>
<text x="200.6" y="182">DN2</text>
<text x="223.3" y="185.6">CC1</text>
<text x="223.4" y="182">DP1</text>
<text x="231.2" y="180.3">A6</text>
<text x="231.2" y="183.8">A5</text>
<text x="348.9" y="182.8" transform="rotate(-90 348.9 182.8)">1</text>
<text x="352.4" y="182.8" transform="rotate(-90 352.4 182.8)">2</text>
<text x="356" y="182.8" transform="rotate(-90 356 182.8)">3</text>
<text x="359.5" y="182.8" transform="rotate(-90 359.5 182.8)">4</text>
<text x="401.8" y="180.3" transform="rotate(-90 401.8 180.3)">5</text>
<text x="408.9" y="180.3" transform="rotate(-90 408.9 180.3)">4</text>
<text x="415.9" y="180.3" transform="rotate(-90 415.9 180.3)">3</text>
<text x="423" y="180.3" transform="rotate(-90 423 180.3)">2</text>
<text x="430" y="180.3" transform="rotate(-90 430 180.3)">1</text>
<text x="75.4" y="189.1">5</text>
<text x="78.9" y="187.3">UD-</text>
<text x="78.9" y="190.9">VIO</text>
<text x="125.9" y="190.9">RXD</text>
<text x="126.2" y="187.3">TXD</text>
<text x="134.2" y="189.1">20</text>
<text x="195" y="187.3">B9</text>
<text x="200.6" y="189.1">VBUS</text>
<text x="220.9" y="189.1">VBUS</text>
<text x="231.2" y="187.3">A4</text>
<text x="401.8" y="186.8" transform="rotate(-90 401.8 186.8)">IO4</text>
<text x="408.9" y="186.8" transform="rotate(-90 408.9 186.8)">IO3</text>
<text x="415.9" y="188.3" transform="rotate(-90 415.9 188.3)">GND</text>
<text x="423" y="186.8" transform="rotate(-90 423 186.8)">IO2</text>
<text x="430" y="186.8" transform="rotate(-90 430 186.8)">IO1</text>
<text x="75.4" y="192.6">6</text>
<text x="78.9" y="194.4">V3</text>
<text x="126.4" y="197.9">CTS</text>
<text x="126.4" y="194.4">RTS</text>
<text x="134.2" y="196.1">18</text>
<text x="134.2" y="192.6">19</text>
<text x="192.9" y="194.4">B12</text>
<text x="200.6" y="196.1">GND</text>
<text x="222.5" y="196.1">GND</text>
<text x="231.2" y="194.4">A1</text>
<text x="75.4" y="199.7">8</text>
<text x="75.4" y="203.2">9</text>
<text x="78.9" y="201.4">VBUS</text>
<text x="117.4" y="201.4">SUSPEND</text>
<text x="134.2" y="203.2">16</text>
<text x="134.2" y="199.7">17</text>
<text x="73.4" y="206.7">10</text>
<text x="78.9" y="205">RST#</text>
<text x="78.9" y="208.5">ACT#</text>
<text x="114.8" y="208.5">SUSPEND#</text>
<text x="122.5" y="205">GPIO4</text>
<text x="134.2" y="206.7">15</text>
<text x="401.8" y="207.7" transform="rotate(-90 401.8 207.7)">6</text>
<text x="403.2" y="204.3" transform="rotate(-90 403.2 204.3)">NC</text>
<text x="408.9" y="207.7" transform="rotate(-90 408.9 207.7)">7</text>
<text x="410.3" y="204.3" transform="rotate(-90 410.3 204.3)">NC</text>
<text x="415.9" y="207.7" transform="rotate(-90 415.9 207.7)">8</text>
<text x="415.9" y="204.6" transform="rotate(-90 415.9 204.6)">GND</text>
<text x="423" y="207.7" transform="rotate(-90 423 207.7)">9</text>
<text x="424.4" y="204.3" transform="rotate(-90 424.4 204.3)">NC</text>
<text x="430" y="209.7" transform="rotate(-90 430 209.7)">10</text>
<text x="430" y="204.6" transform="rotate(-90 430 204.6)">NC</text>
<text x="73.4" y="210.3">11</text>
<text x="73.4" y="213.8">12</text>
<text x="78.9" y="212">WAKEUP/GPIO3</text>
<text x="78.9" y="215.5">TNOW/GPIO2</text>
<text x="114.5" y="215.5">RXS/GPIO1</text>
<text x="114.8" y="212">TXS/GPIO0</text>
<text x="134.2" y="213.8">13</text>
<text x="134.2" y="210.3">14</text>
<text x="204.3" y="266.9" transform="rotate(-90 204.3 266.9)">4</text>
<text x="207.8" y="266.9" transform="rotate(-90 207.8 266.9)">3</text>
<text x="211.3" y="266.9" transform="rotate(-90 211.3 266.9)">2</text>
<text x="214.8" y="266.9" transform="rotate(-90 214.8 266.9)">1</text>
<text x="125.9" y="273.2">NRST</text>
<text x="189.4" y="273.8">D1</text>
<text x="195.3" y="275.5">GND</text>
<text x="206" y="272.3" transform="rotate(-90 206 272.3)">EP</text>
<text x="209.5" y="272.3" transform="rotate(-90 209.5 272.3)">EP</text>
<text x="213.1" y="272.3" transform="rotate(-90 213.1 272.3)">EP</text>
<text x="216.6" y="272.3" transform="rotate(-90 216.6 272.3)">EP</text>
<text x="217.2" y="275.5">GND</text>
<text x="226" y="273.8">C12</text>
<text x="295.7" y="275">VCC_5V</text>
<text x="368.4" y="270.2">5</text>
<text x="371.1" y="271.6">5</text>
<text x="375.4" y="274.6" transform="rotate(-90 375.4 274.6)">1</text>
<text x="378.9" y="274.6" transform="rotate(-90 378.9 274.6)">2</text>
<text x="382.4" y="274.6" transform="rotate(-90 382.4 274.6)">3</text>
<text x="385.3" y="271.6">6</text>
<text x="385.9" y="274.6" transform="rotate(-90 385.9 274.6)">4</text>
<text x="388.1" y="270.2">6</text>
<text x="22.9" y="280.6">BOOT0</text>
<text x="189.4" y="280.8">D4</text>
<text x="226" y="280.8">C9</text>
<text x="373.6" y="278.1" transform="rotate(-90 373.6 278.1)">1</text>
<text x="377.1" y="278.1" transform="rotate(-90 377.1 278.1)">2</text>
<text x="380.6" y="278.1" transform="rotate(-90 380.6 278.1)">3</text>
<text x="384.2" y="278.1" transform="rotate(-90 384.2 278.1)">4</text>
<text x="125.9" y="287.3">RTS</text>
<text x="189.4" y="284.3">D5</text>
<text x="195.3" y="286.1">CC2</text>
<text x="195.3" y="282.6">VBUS</text>
<text x="215.6" y="282.6">VBUS</text>
<text x="215.8" y="286.1">SUB1</text>
<text x="226" y="284.3">C8</text>
<text x="226" y="287.9">C7</text>
<text x="195.3" y="293.2">DN2</text>
<text x="195.3" y="289.6">DP2</text>
<text x="217.6" y="289.6">DN1</text>
<text x="218.1" y="293.2">DP1</text>
<text x="226" y="291.4">C6</text>
<text x="189.4" y="298.4">D9</text>
<text x="189.4" y="294.9">D8</text>
<text x="195.3" y="296.7">SUB2</text>
<text x="218" y="296.7">CC1</text>
<text x="226" y="294.9">C5</text>
<text x="226" y="298.4">C4</text>
<text x="382.8" y="299.9">PB8</text>
<text x="187.4" y="305.5">D12</text>
<text x="195.3" y="300.2">VBUS</text>
<text x="215.6" y="300.2">VBUS</text>
<text x="226" y="305.5">C1</text>
<text x="373.9" y="303.5">PB9</text>
<text x="195.3" y="307.3">GND</text>
<text x="217.2" y="307.3">GND</text>
<text x="66.6" y="328.4">1</text>
<text x="96.7" y="325.3" transform="rotate(-90 96.7 325.3)">25</text>
<text x="98.1" y="329.9" transform="rotate(-90 98.1 329.9)">EP</text>
<text x="125.4" y="328.4">24</text>
<text x="66.6" y="335.5">3</text>
<text x="70.1" y="330.2">RI</text>
<text x="116.8" y="330.2">DCD</text>
<text x="117.3" y="333.7">DTR</text>
<text x="125.4" y="335.5">22</text>
<text x="125.4" y="332">23</text>
<text x="66.6" y="339">4</text>
<text x="70.1" y="337.3">UD+</text>
<text x="70.1" y="340.8">UD-</text>
<text x="117.1" y="337.3">DSR</text>
<text x="117.4" y="340.8">TXD</text>
<text x="125.4" y="339">21</text>
<text x="66.6" y="342.5">5</text>
<text x="66.6" y="346.1">6</text>
<text x="70.1" y="344.3">VIO</text>
<text x="70.1" y="347.8">V3</text>
<text x="117.1" y="344.3">RXD</text>
<text x="117.6" y="347.8">RTS</text>
<text x="125.4" y="346.1">19</text>
<text x="125.4" y="342.5">20</text>
<text x="66.6" y="353.1">8</text>
<text x="117.6" y="351.4">CTS</text>
<text x="125.4" y="353.1">17</text>
<text x="125.4" y="349.6">18</text>
<text x="66.6" y="356.7">9</text>
<text x="70.1" y="354.9">VBUS</text>
<text x="70.1" y="358.4">RST#</text>
<text x="108.5" y="354.9">SUSPEND</text>
<text x="113.7" y="358.4">GPIO4</text>
<text x="125.4" y="356.7">16</text>
<text x="64.6" y="360.2">10</text>
<text x="64.6" y="363.7">11</text>
<text x="70.1" y="361.9">ACT#</text>
<text x="70.1" y="365.5">WAKEUP/GPIO3</text>
<text x="105.9" y="361.9">SUSPEND#</text>
<text x="106" y="365.5">TXS/GPIO0</text>
<text x="125.4" y="363.7">14</text>
<text x="125.4" y="360.2">15</text>
<text x="64.6" y="367.2">12</text>
<text x="70.1" y="369">TNOW/GPIO2</text>
<text x="105.7" y="369">RXS/GPIO1</text>
<text x="125.4" y="367.2">13</text>
</g>
<g font-size="3.2" fill="#000080">
<text x="86.4" y="44.8">10K</text>
<text x="86.4" y="48.3">R16</text>
<text x="246.6" y="51.9">R54</text>
<text x="276.2" y="50.1">2.54-2P WT</text>
<text x="276.2" y="53.3">CN3</text>
<text x="360" y="51.1">CN9</text>
<text x="19.6" y="56.5">CN7</text>
<text x="150.9" y="57.1">C64</text>
<text x="246.6" y="55.4">NC/R120</text>
<text x="360" y="54.1">GP01-1250WRS-4P</text>
<text x="61.1" y="65.9">R17</text>
<text x="68.8" y="62.4">1K</text>
<text x="86.1" y="63.2">MMBT3904_C2891808</text>
<text x="86.1" y="60.1">Q3</text>
<text x="146.9" y="60.6">0.1uF/50V</text>
<text x="172.2" y="89.6">HDR-F-2.54_1x2</text>
<text x="172.2" y="86.4">H12</text>
<text x="240.6" y="100.6">D6</text>
<text x="307.6" y="100.6">D7</text>
<text x="307.6" y="103.8">TPD4E02B04DQAR</text>
<text x="356.5" y="102.4">PM254-1-06-W-8.5</text>
<text x="369.7" y="106.2">U7</text>
<text x="240.9" y="109.4">TPD4E02B04DQAR</text>
<text x="280.5" y="165.9">1N5819WS</text>
<text x="284.5" y="162.9">D4</text>
<text x="24.1" y="169.4">1uf</text>
<text x="27" y="171.8">C23</text>
<text x="351.3" y="172.5">GP01-1250WRS-4P</text>
<text x="351.3" y="169.3">CN8</text>
<text x="26.2" y="188.8">0.1uf</text>
<text x="48.3" y="187.1">R2</text>
<text x="48.3" y="190.2">0k</text>
<text x="30.5" y="192.3">C18</text>
<text x="344.5" y="195.9">10R</text>
<text x="344.5" y="192.4">R69</text>
<text x="358.8" y="195.5">10R</text>
<text x="358.8" y="192.3">R70</text>
<text x="434.6" y="197.3">TPD4E02B04DQAR</text>
<text x="434.6" y="194.1">D20</text>
<text x="28.9" y="202.9">C16</text>
<text x="30" y="199.4">0.1uf</text>
<text x="182.4" y="202.6">TPE05H3S4</text>
<text x="182.4" y="199.4">D1</text>
<text x="20.1" y="208.2">C14</text>
<text x="210.9" y="208">KH-TYPE-C-16P</text>
<text x="210.9" y="204.8">USB1.1</text>
<text x="19.9" y="211.7">10uf</text>
<text x="103.8" y="220.5">U1</text>
<text x="103.8" y="223.4">CH9102F</text>
<text x="113.4" y="256.1">R43</text>
<text x="113.4" y="259.3">10K</text>
<text x="50.5" y="267.5" transform="rotate(-90 50.5 267.5)">Q6</text>
<text x="54" y="267.6" transform="rotate(-90 54 267.6)">SS8550</text>
<text x="116" y="267.8">D5</text>
<text x="375.9" y="267.8">GP01-1250WRS-4P</text>
<text x="375.9" y="264.6">CN5</text>
<text x="37.5" y="275.2">10K</text>
<text x="37.6" y="272">R45</text>
<text x="88.7" y="275.5">R44</text>
<text x="116" y="270.9">1N4148</text>
<text x="57" y="280.6">R46</text>
<text x="88.7" y="278.7">1K</text>
<text x="278.7" y="277">1N5819WS</text>
<text x="56.7" y="284.1">1K</text>
<text x="107.2" y="285.5">SEBT8050</text>
<text x="107.2" y="282.3">Q5</text>
<text x="278.4" y="284.1">D3</text>
<text x="175.3" y="317.2">TPE05H3S4</text>
<text x="175.3" y="314.1">D2</text>
<text x="205.6" y="315.9">USB1.2</text>
<text x="28.7" y="321.1">C68</text>
<text x="205.6" y="319.2">KH-TYPE-C-16P</text>
<text x="30.7" y="324.6">1uF</text>
<text x="35.8" y="329.5">0k</text>
<text x="35.8" y="326.4">R18</text>
<text x="14.6" y="331.7">C63</text>
<text x="15.2" y="335.2">0.1uF</text>
<text x="33.6" y="349.3">0.1uf</text>
<text x="34.2" y="352.9">C50</text>
<text x="30.4" y="359.9">10uf</text>
<text x="30.7" y="356.4">C49</text>
<text x="95" y="376.9">CH9102F</text>
<text x="95" y="373.9">U8</text>
</g>
<g font-size="3.2">
<text x="194.2" y="45.9">2</text>
<text x="200.4" y="48.2">GNDCANH</text>
<text x="174.6" y="95.2">1</text>
<text x="174.6" y="98.8">2</text>
<text x="75.4" y="178.5">2</text>
<text x="78.9" y="180.3">GND</text>
<text x="66.6" y="332">2</text>
<text x="70.1" y="333.7">GND</text>
</g>
<g font-size="3.2" fill="#f00">
<text x="194.2" y="49.4">3</text>
<text x="200.4" y="51.7">VCCCANL</text>
<text x="75.4" y="196.1">7</text>
<text x="78.9" y="197.9">VDD5</text>
<text x="66.6" y="349.6">7</text>
<text x="70.1" y="351.4">VDD5</text>
</g>
<g font-size="2.8" fill="#000080">
<text x="206.1" y="39.3">SN65HVD230DR</text>
<text x="206.1" y="36.2">U4</text>
</g>
</svg>
